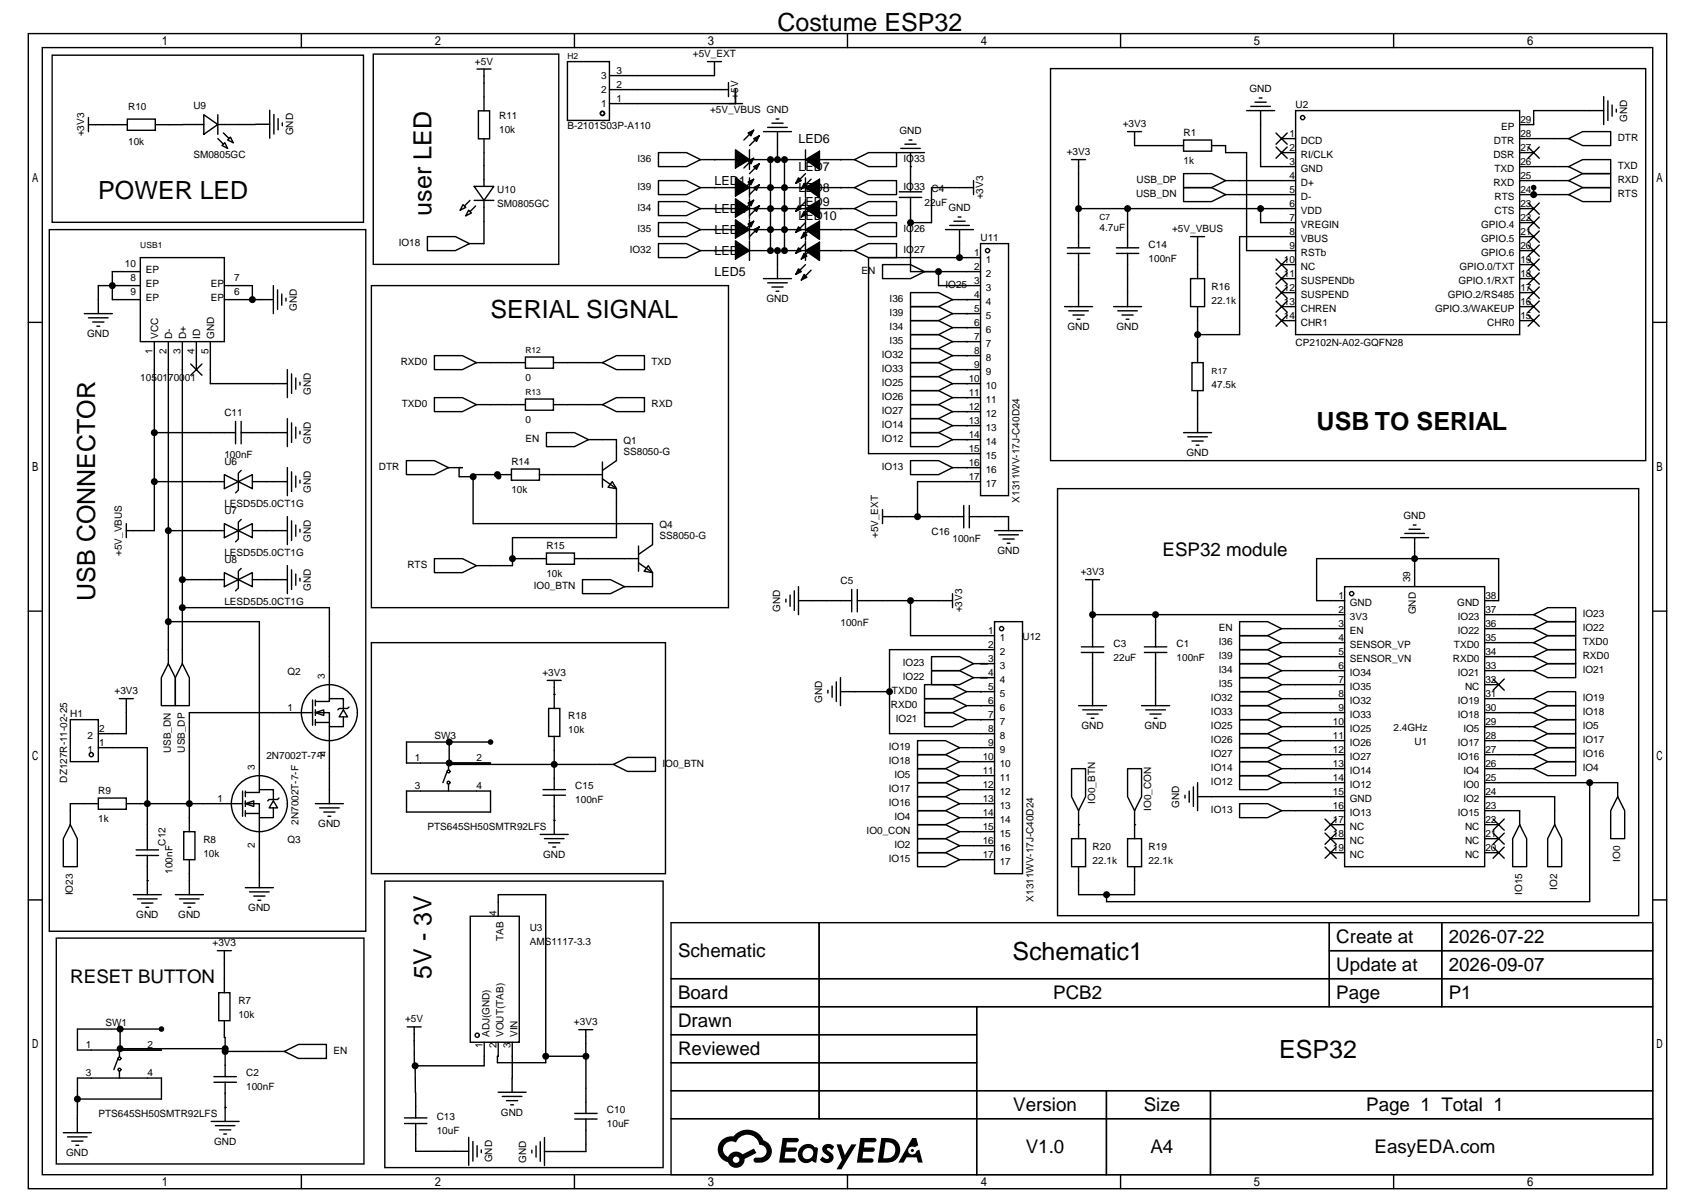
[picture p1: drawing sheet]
<svg xmlns="http://www.w3.org/2000/svg" width="297mm" height="210mm" viewBox="0 0 297 210" stroke-linecap="round" stroke-linejoin="round" font-family="sans-serif">
<g fill="none" stroke="#000" stroke-width=".25">
<path d="M5 5.9h287.2v202.5h-287.2zM7.4 8.3h282.4v197.7h-282.4zM9.1 9.7h54.6v29.3h-54.6zM47.3 19.3v4.9M52.8 5.9v2.4M65.4 9.5h32.6v36.9h-32.6zM83.6 12.1h2.5M83.9 19.4h1.9v4.9h-1.9zM84.9 12.1v7.3M99.5 10.8h7.4v10.3h-7.4zM100.7 5.9v2.4M106.9 18.2h23.3"/>
<path d="M106.9 15.7h20.8M124 10.8h2.5M125.3 10.8v2.5h-18.4M127.7 14.5v2.4M128.9 15.7v2.5M148.6 5.9v2.4M184.2 12h104.3v68.8h-104.3zM196.5 5.9v2.4M218.6 19.4h4.9M219.3 18.7h3.4M220 17.9h2M220.8 17.2h.5"/>
<path d="M221 19.4v9.8h6.2M227.2 19.4h39.2v39.3h-39.2zM244.3 5.9v2.4M281.2 19.4h-12.3v2.5h-2.5M281.2 16.9v5M281.9 17.7v3.4M282.6 18.4v2M283.4 19.2v.4M15.5 21.9h6.8M15.5 20.6v2.5M22.3 20.9h4.9v1.9h-4.9zM27.2 21.9h4.8"/>
<path d="M32 21.8h3.7M35.7 20.1l2.5 1.7-2.5 1.8zM38.2 24.3l1 1M38.2 21.8h6.6M38.2 20.1v3.5M38.9 25.5l.5-.5 .5 1zM39.2 23.3l1 1M39.9 24.5l.5-.5 .5 1zM44.8 21.8h2.5M48 20.1v3.4M48.8 20.8v2M49.5 21.5v.5"/>
<path d="M81.2 35.9l.5 .5-1 .5zM82.2 36.9l.4 .4-.9 .5zM82.4 35.1l-1 1M83.1 32.7h3.5l-1.7 2.4zM83.1 35.1h3.5M83.4 36.1l-1 1M84.9 35.1v7.6h-2.6M84.9 24.3v8.4M115.4 26.8h5l2.4 1.2-2.4 1.2h-5zM115.4 31.7h5l2.4 1.2-2.4 1.2h-5zM115.4 35.4h5l2.4 1.2-2.4 1.2h-5zM115.4 39h5l2.4 1.3-2.4 1.2h-5z"/>
<path d="M122.8 36.6h6.1M122.8 32.9h6.1M122.8 28h6.1M125.3 28h.1M125.3 32.9h.1M125.3 36.6h.1M131.4 36.6h9.8M131.4 32.9h9.8M131.4 28h9.8M131.4 26.3v3.4M131.4 31.2v3.4M131.4 34.9v3.4"/>
<path d="M131.4 38.5v3.5M131.4 23.6l-1 1M131.4 28.5l-1 1M131.4 32.2l-1 .9M131.4 35.8l-1 1M131.4 39.5l-1 1M132.4 24.6l-1 .9M132.4 29.5l-1 .9M132.4 33.1l-1 1M132.4 36.8l-1 1M133.9 23.1h4.9M134.6 22.3h3.4"/>
<path d="M135.1 28v15.9M135.3 21.6h2M136.1 20.9h.5M136.3 23.1v4.9M137.5 28v15.9M141.2 26.3v3.4M141.2 31.2v3.4M141.2 34.9v3.4M141.2 38.5v3.5M141.2 30.4l-1 1M141.2 35.4l-1 .9M141.2 39l-1 1"/>
<path d="M142.2 31.4l-1 1M142.2 36.3l-1 1M143.7 36.6h6.1M143.7 32.9h6.1M143.7 28h6.1M147.4 36.6h.1M147.4 32.9h.1M147.4 28h.1M149.8 36.6l2.5-1.2h4.9v2.4h-4.9zM149.8 32.9l2.5-1.2h4.9v2.4h-4.9zM149.8 28l2.5-1.2h4.9v2.4h-4.9zM157.2 26.8h4.9"/>
<path d="M157.7 33.6h3.9M157.7 34.6h3.9M157.9 26h3.5M158.7 25.3h1.9M159.4 24.6h.5M159.6 29.2h.1M159.6 34.6v13h12.3M159.6 26.8v6.8M166.5 39.5h3.5M167.2 38.8h2M168 38.1h.5M170.7 32.9h-7.4v6.1h-3.7"/>
<path d="M170.7 31.7v2.4M187.9 28h2.4M189.1 36.6h38.1M189.1 28v15.5M197.7 36.6v6.9M197.7 23.1h2.4M198.9 23.1v2.4h8.6M207.5 24.6h4.9v1.9h-4.9zM207.5 30.4h4.9l2.5 1.3-2.5 1.2h-4.9zM207.5 32.9h4.9l2.5 1.2-2.5 1.3h-4.9zM212.4 25.5h2.5v1.3h3.7v17.1h8.6M214.9 31.7h12.3"/>
<path d="M214.9 34.1h12.3M221 36.6v2.4h6.2M223.7 23.3l2 2M223.7 25.8l2 1.9M224.7 24.3h2.5M224.7 26.8h2.5M225.7 23.3l-2 2M225.7 25.8l-2 1.9M266.4 24.3h8.6M266.4 26.8h2.5M266.4 29.2h8.6M266.4 31.7h8.6"/>
<path d="M266.4 34.1h8.6M266.4 36.6h2.5M266.4 39h2.5M267.9 38.1l2 1.9M267.9 35.6l2 2M267.9 25.8l2 1.9M268.9 32.9v1.2M269.9 38.1l-2 1.9M269.9 35.6l-2 2M269.9 25.8l-2 1.9M275 24.3l2.5-1.2h4.9v2.4h-4.9zM275 29.2l2.5-1.2h4.9v2.4h-4.9z"/>
<path d="M275 31.7l2.5-1.3h4.9v2.5h-4.9zM275 34.1l2.5-1.2h4.9v2.5h-4.9zM5 56.5h2.4M8.6 40.3h55.5v123h-55.5zM14.8 55h4.9M15.5 55.7h3.5M16.3 56.5h1.9M17 57.2h.5M24.6 45.2h14.7v14.7h-14.7zM24.6 47.6h-4.9v4.9h4.9M24.6 50.1h-7.4v4.9M27.1 59.9v33.2h-5"/>
<path d="M29.5 59.9v56.5M32 59.9v56.5M34.4 59.9v4.9M36.9 59.9v7.4h13.5M39.3 52.5h8.6M39.3 50.1h4.9v2.4M47.9 50.1v4.9M48.7 50.8v3.5M49.4 51.6v1.9M50.1 52.3v.5M65.1 50.1h62.6v56.5h-62.6zM74.9 41.5h4.9l2.5 1.2-2.5 1.2h-4.9z"/>
<path d="M115.4 42.7h5l2.4 1.2-2.4 1.3h-5zM122.8 43.9h6.1M122.8 40.3h6.1M125.3 40.3h.1M125.3 43.9h.1M131.4 43.9h9.8M131.4 40.3h9.8M131.4 42.2v3.5M132.4 40.5l-1 1M133.9 48.9h4.9M134.6 49.6h3.4M135.3 50.3h2"/>
<path d="M136.1 51.1h.5M136.3 43.9v5M141.2 42.2v3.5M141.2 42.7l-1 1M141.2 46.4l-1 1M142.2 40l-1 1M142.2 43.7l-1 1M142.2 47.4l-1 1M143.7 43.9h6.1M143.7 40.3h6.1M147.4 43.9h.1M147.4 40.3h.1"/>
<path d="M149.8 43.9l2.5-1.2h4.9v2.5h-4.9zM149.8 40.3l2.5-1.3h4.9v2.5h-4.9zM154.7 46.4h4.9l2.5 1.2-2.5 1.3h-4.9zM159.6 51.3h4.9l2.5 1.2-2.5 1.3h-4.9zM159.6 53.8h4.9l2.5 1.2-2.5 1.2h-4.9zM159.6 56.2h4.9l2.5 1.3-2.5 1.2h-4.9zM159.6 58.7h4.9l2.5 1.2-2.5 1.2h-4.9zM164.5 47.6v2.5h7.4M165.8 40.3h4.9M167 52.5h4.9M167 55h4.9M167 59.9h4.9"/>
<path d="M167 57.5h4.9M168.2 40.3v4.9M169.5 57.5h.1M169.5 59.9h.1M169.5 52.5h.1M169.5 55h.1M171.9 42.7h4.9v44.2h-4.9zM171.9 45.2h-19.6v34.3h19.6M186.6 53.8h5M187.1 44.4h4M187.1 43.5h4M187.4 54.5h3.4"/>
<path d="M188.1 55.2h2M188.9 56h.4M189.1 44.4v9.4M195.2 53.8h4.9M195.7 44.4h4M195.7 43.5h4M196 54.5h3.4M196.7 55.2h2M197.4 56h.5M197.7 44.4v9.4M208.7 48.9h2.5v4.9h-2.5zM208.7 41.5h2.5"/>
<path d="M210 41.5v7.4M210 53.8v9.8M223.7 45.4l2 2M223.7 47.9l2 1.9M223.7 50.3l2 2M223.7 52.8l2 2M223.7 55.2l2 2M224.7 46.4h2.5M224.7 48.9h2.5M224.7 51.3h2.5M224.7 53.8h2.5M224.7 56.2h2.5"/>
<path d="M225.7 45.4l-2 2M225.7 47.9l-2 1.9M225.7 50.3l-2 2M225.7 52.8l-2 2M225.7 55.2l-2 2M227.2 41.5h-9.9v17.2h-7.3M266.4 41.5h2.5M266.4 43.9h2.5M266.4 46.4h2.5M266.4 48.9h2.5M266.4 51.3h2.5M266.4 53.8h2.5"/>
<path d="M266.4 56.2h2.5M267.9 55.2l2 2M267.9 52.8l2 2M267.9 50.3l2 2M267.9 47.9l2 1.9M267.9 45.4l2 2M267.9 43l2 1.9M267.9 40.5l2 2M269.9 55.2l-2 2M269.9 52.8l-2 2M269.9 50.3l-2 2M269.9 47.9l-2 1.9"/>
<path d="M269.9 45.4l-2 2M269.9 43l-2 1.9M269.9 40.5l-2 2M289.8 56.5h2.4M27.1 75.9h14.2M33.4 63.8l2 2M35.4 63.8l-2 2M41.3 73.9v3.9M42.3 75.9h8.1M42.3 73.9v3.9M50.4 64.8v4.9M50.4 73.4v4.9"/>
<path d="M51.1 65.6v3.4M51.1 74.1v3.5M51.9 66.3v2M51.9 74.9v1.9M52.6 67v.5M52.6 75.6v.5M76.2 62.4h4.9l2.4 1.2-2.4 1.2h-4.9zM76.2 69.7h4.9l2.4 1.3-2.4 1.2h-4.9zM83.5 63.6h8.6M83.5 71h8.6M92.1 62.6h4.9v2h-4.9zM92.1 70h4.9v1.9h-4.9z"/>
<path d="M95.8 75.9h4.9l2.5 1.2-2.5 1.2h-4.9zM97 63.6h8.6M97 71h8.6M103.2 77.1h4.9v3.7l-2.5 1.7M105.6 63.6l2.5-1.2h4.9v2.4h-4.9zM105.6 71l2.5-1.3h4.9v2.5h-4.9zM159.6 61.1h4.9l2.5 1.3-2.5 1.2h-4.9zM159.6 63.6h4.9l2.5 1.2-2.5 1.2h-4.9zM159.6 66h4.9l2.5 1.3-2.5 1.2h-4.9zM159.6 68.5h4.9l2.5 1.2-2.5 1.3h-4.9zM159.6 71h4.9l2.5 1.2-2.5 1.2h-4.9zM159.6 73.4h4.9l2.5 1.2-2.5 1.3h-4.9z"/>
<path d="M159.6 75.9h4.9l2.5 1.2-2.5 1.2h-4.9zM167 67.3h4.9M167 77.1h4.9M167 74.6h4.9M167 72.2h4.9M167 69.7h4.9M167 64.8h4.9M167 62.4h4.9M169.5 62.4h.1M169.5 64.8h.1M169.5 67.3h.1M169.5 69.7h.1"/>
<path d="M169.5 72.2h.1M169.5 74.6h.1M169.5 77.1h.1M207.5 75.9h4.9M208.3 76.6h3.4M209 63.6h2v4.9h-2zM209 77.3h2M209.7 78.1h.5M210 68.5v7.4M22.1 91.8v2.5M27.1 84.5h12.2M29.5 93.1h9.8"/>
<path d="M39.3 83.2l2.5 1.3-2.5 1.2zM39.3 91.8l2.5 1.3-2.5 1.2zM41.8 84.5l2.4-1.3v2.5zM41.8 93.1l2.4-1.3v2.5zM42.3 82.5l-.5 .5v2.9l-.5 .5M42.3 91.1l-.5 .5v2.9l-.5 .5M42.3 99.7l-.5 .5v2.9l-.5 .5M44.2 84.5h6.2M44.2 93.1h6.2M50.4 82v4.9M50.4 90.6v4.9M50.4 99.2v4.9"/>
<path d="M51.1 82.7v3.5M51.1 91.3v3.5M51.1 99.9v3.5M51.9 83.5v1.9M51.9 92.1v1.9M52.6 84.2v.5M52.6 92.8v.5M71.3 80.8h4.9l2.4 1.2-2.4 1.2h-4.9zM76.2 98h4.9l2.4 1.2-2.4 1.2h-4.9zM78.6 82h2.5M80.5 82v1.6h2.5M87.2 83.2h.2v.4"/>
<path d="M89.7 82.2h4.9v2h-4.9zM89.7 83.2h-6.7v8.6h31.4v3.7l-2.5 1.7M89.9 98h5.9M94.6 83.2h11M95.8 97h4.9v1.9h-4.9zM100.7 98h11.2M105.6 81v4.4M105.6 84l2.5 1.7M107.3 84.5l.8 1.2-1.5-.3zM108.1 85.7v8.6h-18.2v4.9h-6.4M111.9 95.8v4.4M111.9 98.7l2.5 1.7"/>
<path d="M113.7 99.2l.7 1.2-1.5-.2zM154.7 90.6h14.3M154.7 89.4v2.4M159.6 80.8h4.9l2.5 1.2-2.5 1.2h-4.9zM167 82h4.9M169 88.6v4M169.5 82h.1M170 90.6h6.8v2.5M170 88.6v4M171.9 84.5h-11v6.1M174.4 93.1h4.9M175.1 93.8h3.4"/>
<path d="M175.8 94.5h2M176.6 95.3h.5M185.4 85.7h101.9v74.9h-101.9zM245.6 94.3h4.9M246.3 93.5h3.4M247 92.8h2M247.8 92.1h.5M248 94.3v8.6M5 107.2h2.4M29.5 116.4l1.2 2.4v4.9h-2.4v-4.9zM29.5 109h16v29.5M32 116.4l1.2 2.4v4.9h-2.5v-4.9z"/>
<path d="M32 101.6h7.3M32 106.6h25.7v15.9M39.3 100.4l2.5 1.2-2.5 1.3zM41.8 101.6l2.4-1.2v2.5zM44.2 101.6h6.2M51.9 100.7v1.9M52.6 101.4v.5M65.1 112.7h51.6v40.5h-51.6zM95.9 119.3h2.5M97.2 119.3v4.9M102.1 101.6h4.9l2.5 1.3-2.5 1.2h-4.9zM114.4 100.4v2.5h-4.9"/>
<path d="M137.8 105.1v.5M138.5 104.3v2M139.3 103.6v3.4M140 105.3h9.3M140 102.9v4.9M146.6 119.6v3.4M147.4 118.8v4.9M149.3 103.4v3.9M150.3 105.3h16.7M150.3 103.4v3.9M159.6 105.3v6.2h14.8M163.3 115.1h4.9l2.5 1.3-2.5 1.2h-4.9z"/>
<path d="M163.3 117.6h4.9l2.5 1.2-2.5 1.3h-4.9zM167 104.1v2.5M170.7 118.8h3.7M170.7 116.4h3.7M174.4 109h4.9v44.2h-4.9zM174.4 113.9h-18.4v14.8h18.4M189.6 113.4h3.9M189.6 114.4h3.9M190.3 101.6h2.5M191.6 107.8h44.1M191.6 101.6v11.8M191.6 114.4v9.3"/>
<path d="M200.6 113.4h4M200.6 114.4h4M202.6 107.8v5.6M202.6 114.4v9.3M217.3 109h4.9l2.5 1.2-2.5 1.3h-4.9zM217.3 111.5h4.9l2.5 1.2-2.5 1.2h-4.9zM217.3 113.9h4.9l2.5 1.2-2.5 1.3h-4.9zM217.3 116.4h4.9l2.5 1.2-2.5 1.2h-4.9zM217.3 118.8h4.9l2.5 1.3-2.5 1.2h-4.9zM224.7 110.2h11M224.7 112.7h11M224.7 115.1h11"/>
<path d="M224.7 117.6h11M235.7 102.9h24.6v49.1h-24.6zM235.7 105.3h-4.9v-7.3h32v7.3h-2.5M260.3 107.8h8.6M260.3 110.2h8.6M260.3 112.7h8.6M260.3 115.1h8.6M260.3 117.6h8.6M261.8 119.1l1.9 1.9M263.7 119.1l-1.9 1.9M268.9 107.8l2.4-1.2h5v2.4h-5zM268.9 110.2l2.4-1.2h5v2.5h-5z"/>
<path d="M268.9 112.7l2.4-1.2h5v2.4h-5zM268.9 115.1l2.4-1.2h5v2.5h-5zM268.9 117.6l2.4-1.2h5v2.4h-5zM289.8 107.2h2.4M12.3 126.2h4.9v7.4h-4.9zM17.2 139.9h4.9v2h-4.9zM17.2 131.1h8.6v17.9M20.9 122.5h2.5M22.1 122.5v6.2h-4.9M42.5 138.7v4.4M43 139h2.5v-.5h2.4v1.7M43 138.7v1"/>
<path d="M48.9 139.9l-.2 .3h-1.5l-.3 .2M54.8 125h-21.6v20.8M54.8 122.8v4.4M55.3 123h2.4v-.5h2.5v1.7M55.3 125h2.4v2.4h2.5v-1.7M55.3 125l1.5-.5v1zM55.3 126.7h2.4M55.3 122.8v.9M55.3 124.5v1M55.3 126.2v1M57.7 127.4v13.5M60.2 124.5l.7 1.2h-1.4z"/>
<path d="M61.2 124l-.3 .2h-1.4l-.3 .3M71.3 138.7h14.7v3.7h-14.7zM78.4 135.3l-.7 1.9M78.6 133.8v1.2M78.6 137.5v1.2M78.8 130.1v3.9h28.8M86 130.1h-14.7v3.7h14.7M95.2 138.5h3.9M95.2 139.4h3.9M96.2 124.2h2v4.9h-2zM97.2 121.8h.1M97.2 129.1v9.4"/>
<path d="M97.2 139.4v6.9M107.6 134l2.4-1.2h4.9v2.5h-4.9zM145.2 121v.5M145.9 120.3v2M147.4 121.3h8.6M160.9 137.2h4.9l2.4 1.3-2.4 1.2h-4.9zM160.9 134.8h4.9l2.4 1.2-2.4 1.2h-4.9zM160.9 139.7h4.9l2.4 1.2-2.4 1.3h-4.9zM160.9 132.3h4.9l2.4 1.3-2.4 1.2h-4.9zM160.9 129.9h4.9l2.4 1.2-2.4 1.2h-4.9zM162.1 120.1h4.9l2.5 1.2-2.5 1.2h-4.9zM162.1 125h4.9l2.5 1.2-2.5 1.2h-4.9z"/>
<path d="M162.1 122.5h4.9l2.5 1.2-2.5 1.3h-4.9zM168.2 138.5h6.2M168.2 131.1h6.2M168.2 136h6.2M168.2 133.6h6.2M169.5 123.7h4.9M169.5 126.2h4.9M169.5 121.3h4.9M171.9 121.3h.1M171.9 123.7h.1M171.9 126.2h.1M187.9 134.8h2.4v4.9l-1.2 2.5-1.2-2.5z"/>
<path d="M189.1 123.7h4.9M189.8 124.5h3.5M190.6 125.2h1.9M191.3 126h.5M197.7 134.8h2.4v4.9l-1.2 2.5-1.2-2.5zM200.1 123.7h5M200.9 124.5h3.4M201.6 125.2h2M202.4 126h.4M207.8 139.5v.4M208.5 138.7v2M209.2 138v3.4"/>
<path d="M210 139.7h25.7M210 137.2v5M217.3 121.3h4.9l2.5 1.2-2.5 1.2h-4.9zM217.3 123.7h4.9l2.5 1.3-2.5 1.2h-4.9zM217.3 126.2h4.9l2.5 1.2-2.5 1.3h-4.9zM217.3 128.7h4.9l2.5 1.2-2.5 1.2h-4.9zM217.3 131.1h4.9l2.5 1.2-2.5 1.3h-4.9zM217.3 133.6h4.9l2.5 1.2-2.5 1.2h-4.9zM217.3 136h4.9l2.5 1.2-2.5 1.3h-4.9zM224.7 120.1h11M224.7 122.5h11M224.7 125h11"/>
<path d="M224.7 127.4h11M224.7 129.9h11M224.7 132.3h11M224.7 134.8h11M224.7 137.2h11M260.3 120.1h2.5M260.3 122.5h8.6M260.3 125h8.6M260.3 127.4h8.6M260.3 129.9h8.6M260.3 132.3h8.6M260.3 134.8h8.6"/>
<path d="M260.3 137.2h23.3v2.5M260.3 139.7h12.3v4.9M268.9 122.5l2.4-1.2h5v2.4h-5zM268.9 125l2.4-1.3h5v2.5h-5zM268.9 127.4l2.4-1.2h5v2.5h-5zM268.9 129.9l2.4-1.2h5v2.4h-5zM268.9 132.3l2.4-1.2h5v2.5h-5zM268.9 134.8l2.4-1.2h5v2.4h-5zM278.7 137.2v20.9h-84.7v-1.2M283.6 139.7l1.3 2.5v4.9h-2.5v-4.9zM5 157.8h2.4M12.3 144.6l1.3 2.5v4.9h-2.5v-4.9z"/>
<path d="M17.2 140.9h-4.9v3.7M22.1 140.9h20.4M23.4 156.9h4.9M23.9 149h3.9M23.9 150h3.9M24.1 157.6h3.4M24.8 158.4h2M25.6 159.1h.5M25.8 154.4h.1M25.8 150v6.9M30.7 156.9h5M31.5 157.6h3.4"/>
<path d="M32.2 145.8h2v4.9h-2zM32.2 158.4h2M33 159.1h.4M33.2 150.7v6.2M43 140.9h2.5v2.5h2.4v-1.7M43 140.9l1.5-.5v1zM43 155.7h4.9M43 142.6h2.5M43 140.4v1M43 142.2v.9M43.8 156.4h3.4M44.5 157.1h2"/>
<path d="M45.2 157.9h.5M45.5 143.4v12.3M47.9 140.4l.8 1.3h-1.5zM55.3 140.9h4.9M56 141.7h3.5M56.8 142.4h1.9M57.5 143.1h.5M67.5 154.5h48.8v50.2h-48.8zM94.7 146.3h4.9M95.5 147.1h3.4M96.2 147.8h2M96.9 148.5h.5"/>
<path d="M97.2 143.9h.1M160.9 149.5h4.9l2.4 1.2-2.4 1.3h-4.9zM160.9 147.1h4.9l2.4 1.2-2.4 1.2h-4.9zM160.9 144.6h4.9l2.4 1.2-2.4 1.3h-4.9zM160.9 142.2h4.9l2.4 1.2-2.4 1.2h-4.9zM168.2 140.9h6.2M168.2 150.7h6.2M168.2 148.3h6.2M168.2 145.8h6.2M168.2 143.4h6.2M187.9 147.1h2.4v4.9h-2.4zM189.1 144.6h.1"/>
<path d="M189.1 142.2v4.9M189.1 152v4.9h9.8v-4.9M197.7 147.1h2.4v4.9h-2.4zM198.9 144.6h.1M198.9 142.2v4.9M217.3 140.9h4.9l2.5 1.3-2.5 1.2h-4.9zM224.7 142.2h11M232.3 143.6l2 2M232.3 146.1l2 1.9M232.3 148.5l2 2M233.3 144.6h2.4M233.3 147.1h2.4"/>
<path d="M233.3 149.5h2.4M234.3 143.6l-2 2M234.3 146.1l-2 1.9M234.3 148.5l-2 2M260.3 142.2h6.1v2.4M260.3 144.6h2.5M260.3 147.1h2.5M260.3 149.5h2.5M261.8 148.5l1.9 2M261.8 146.1l1.9 1.9M261.8 143.6l1.9 2M263.7 148.5l-1.9 2"/>
<path d="M263.7 146.1l-1.9 1.9M263.7 143.6l-1.9 2M266.4 144.6l1.3 2.5v4.9h-2.5v-4.9zM272.6 144.6l1.2 2.5v4.9h-2.5v-4.9zM289.8 157.8h2.4M9.9 164.5h53.9v39.6h-53.9zM38.1 166.7h2.5M38.4 174.1h1.9v4.9h-1.9zM39.3 179v2.9h.2v6.9M39.3 166.7v7.4M82.4 160.7h8.6v22.1h-8.6zM87.4 160.7v-3.8h8.3v29.4h-8.5v-1.1h.2v-2.4"/>
<path d="M117.7 161.8h172.1v44.2h-172.1zM117.7 171.6h172.1M117.7 176.5h172.1M143.6 161.8v34.4M171.2 176.5v29.5M233.1 161.8v14.7M233.1 166.7h56.7M252.8 161.8v14.7M11.1 198.6h4.9M11.8 199.4h3.5M13.6 189h14.7v3.7h-14.7zM13.6 192.7v5.9"/>
<path d="M20.7 185.6l-.7 2M20.9 184.1v1.3M20.9 187.8v1.2M21.1 180.5v3.6M21.1 183.9h18.4M28.3 180.5h-14.7v3.6h14.7M37 196.7h4.9M37.5 188.8h3.9M37.5 189.8h3.9M37.8 197.4h3.4M38.5 198.1h2M39.2 198.9h.5"/>
<path d="M39.5 194.2h.1M39.5 189.8v6.9M39.5 184.4h10.4M49.9 184.4l2.4-1.3h4.9v2.5h-4.9zM70.9 197h3.9M70.9 196h3.9M71.4 180.1h2.4M72.6 180.1v6.8h.2M72.8 186.9v4.7M72.9 191.6v4.4M72.9 197v4.9h9.3M82.2 199.4v4.9"/>
<path d="M84.9 182.8v4.1h-12.1M87.3 191.5h4.9M88.1 192.3h3.4M88.8 193h2M89.5 193.7h.5M89.8 189.1v2.4M89.8 182.8v6.3M95.5 199.5v4.9M95.7 185.2h7M100.8 196.2h3.9M100.8 195.2h3.9M101.5 180.6h2.4"/>
<path d="M102.7 180.6v4.6M102.7 185.2v10M102.7 196.2v5.7h-7.2M117.7 181.4h53.5M117.7 191.3h172.1M117.7 186.3h53.5M117.7 196.2h172.1M194 191.3v14.7M212.2 191.3v14.7M12.6 200.1h1.9M13.3 200.8h.5M52.8 206v2.4"/>
<path d="M82.9 200.2v3.4M83.6 200.9v2M84.4 201.6v.5M93.2 201.7v.5M94 200.9v2M94.7 200.2v3.4M100.7 206v2.4M148.6 206v2.4M196.5 206v2.4M244.3 206v2.4"/>
<circle cx="105.6" cy="19.9" r=".37"/>
<circle cx="228.4" cy="20.6" r=".37"/>
<circle cx="173.1" cy="43.9" r=".37"/>
<circle cx="175.6" cy="110.2" r=".37"/>
<circle cx="237" cy="104.1" r=".37"/>
<circle cx="16" cy="132.3" r=".37"/>
<circle cx="57.7" cy="125" r="4.9"/>
<circle cx="78.6" cy="137.2" r=".25"/>
<circle cx="78.6" cy="135.3" r=".25"/>
<circle cx="45.5" cy="140.9" r="4.9"/>
<circle cx="20.9" cy="187.6" r=".25"/>
<circle cx="20.9" cy="185.6" r=".25"/>
<circle cx="83.7" cy="181.5" r=".37"/>
</g>
<g fill="#000">
<path d="M150.9 199.5h1.5a1.27 1.27 0 0 1 1.2 .2 .38 .38 0 0 1-.3 .6h-1.7l-.1 .9h1.6a.38 .38 0 0 1 .3 .4 .38 .38 0 0 1-.4 .4h-1.6l-.2 1.1h.8a1.19 1.19 0 0 1 1.1 .2 .38 .38 0 0 1-.3 .6h-2.6zM137.2 199.5h1.6a1.26 1.26 0 0 1 1.2 .2 .38 .38 0 0 1-.3 .6h-1.7l-.2 .9h1.6a.38 .38 0 0 1 .3 .4 .38 .38 0 0 1-.4 .4h-1.6l-.1 1.1h.7a1.19 1.19 0 0 1 1.2 .2 .38 .38 0 0 1-.4 .6h-2.5zM144.5 200.8a1.26 1.26 0 0 1 1.7 .3l-.3 .6a.52 .52 0 0 0-.9-.2l.1 .2a1.52 1.52 0 0 1 1 1.5 1.38 1.38 0 0 1-2.4 .2l.5-.6a.62 .62 0 0 0 .5 .4 .62 .62 0 0 0 .7-.2l-.2-.3a1.54 1.54 0 0 1-1-1.5zM146.7 200.7h.8l.6 1.9 1.2-1.9h.8l-2.6 4.3h-.8l.9-1.6zM159.9 199.6h.7l.4 1.3-.6 .3a.73 .73 0 0 0-1.1 .3 .73 .73 0 0 0 .5 1 .73 .73 0 0 0 .9-.7l.5-.2 .6 2.3h-.8l-.3-1h-1.8l-.5 1h-.9z"/>
<path d="M126.5 199.9a2.29 2.29 0 0 0 1.1 3.9 1.49 1.49 0 0 0 1.8 1 1.49 1.49 0 0 0 1.1-1.6l2.1-1-.4-.8-2 1a1.52 1.52 0 0 0-2.5 .5 1.45 1.45 0 0 1-.7-2 1.45 1.45 0 0 1 2-.5 2.16 2.16 0 0 1 2.3-1.4 2.16 2.16 0 0 1 1.9 1.8 1.12 1.12 0 0 1 1.2 1 1.12 1.12 0 0 1-1.1 1.2h-.6a.45 .45 0 0 0-.6 .4 .45 .45 0 0 0 .4 .5 2.14 2.14 0 0 0 2.3-.7 2.14 2.14 0 0 0 .3-2.3l-.8-.7-.4-.2a3.1 3.1 0 0 0-5.3-.7l-1.1 .1zM128.5 203.4a.56 .56 0 0 1 1.1 0 .56 .56 0 0 1-1.1 0z"/>
<path d="M140.3 201.2a1.54 1.54 0 0 0-.2 2.1 1.54 1.54 0 0 0 2.1 .4l.2-.2 .3 .3 .4 .1 .3-2.4-.2-.3h-.4a1.54 1.54 0 0 0-2.5 0zM141 201.6a.95 .95 0 0 1 1.6 .3 .95 .95 0 0 1-.9 1.3 .91 .91 0 0 1-1-.5 .91 .91 0 0 1 .3-1.1z"/>
<path d="M154.5 199.5l-.6 4.4h1.4a2.2 2.2 0 0 0 2.5-2.2 2.2 2.2 0 0 0-2.6-2.2zM155.3 200.3a1.45 1.45 0 0 1 1.7 1.5 1.45 1.45 0 0 1-1.9 1.3h-.2z"/>
<circle cx="135.1" cy="32.9" r=".61"/>
<circle cx="135.1" cy="36.6" r=".61"/>
<circle cx="135.1" cy="28" r=".61"/>
<circle cx="136.3" cy="28" r=".61"/>
<circle cx="137.5" cy="32.9" r=".61"/>
<circle cx="137.5" cy="36.6" r=".61"/>
<circle cx="137.5" cy="28" r=".61"/>
<circle cx="159.6" cy="39" r=".61"/>
<circle cx="189.1" cy="36.6" r=".61"/>
<circle cx="197.7" cy="36.6" r=".61"/>
<circle cx="221" cy="36.6" r=".61"/>
<circle cx="268.9" cy="32.9" r=".49"/>
<circle cx="268.9" cy="34.1" r=".61"/>
<circle cx="19.7" cy="50.1" r=".61"/>
<circle cx="44.2" cy="52.5" r=".61"/>
<circle cx="135.1" cy="40.3" r=".61"/>
<circle cx="135.1" cy="43.9" r=".61"/>
<circle cx="136.3" cy="43.9" r=".61"/>
<circle cx="137.5" cy="40.3" r=".61"/>
<circle cx="137.5" cy="43.9" r=".61"/>
<circle cx="164.5" cy="47.6" r=".61"/>
<circle cx="168.2" cy="45.2" r=".61"/>
<circle cx="210" cy="58.7" r=".61"/>
<circle cx="27.1" cy="75.9" r=".61"/>
<circle cx="27.1" cy="84.5" r=".61"/>
<circle cx="29.5" cy="93.1" r=".61"/>
<circle cx="83" cy="83.6" r=".61"/>
<circle cx="87.2" cy="83.2" r=".61"/>
<circle cx="87.4" cy="83.6" r=".49"/>
<circle cx="89.9" cy="98" r=".61"/>
<circle cx="160.9" cy="90.6" r=".61"/>
<circle cx="248" cy="98" r=".61"/>
<circle cx="29.5" cy="109" r=".61"/>
<circle cx="32" cy="106.6" r=".61"/>
<circle cx="32" cy="101.6" r=".61"/>
<circle cx="159.6" cy="105.3" r=".61"/>
<circle cx="191.6" cy="107.8" r=".61"/>
<circle cx="202.6" cy="107.8" r=".61"/>
<circle cx="78.8" cy="133.8" r=".61"/>
<circle cx="78.8" cy="130.1" r=".61"/>
<circle cx="86" cy="130.1" r=".49"/>
<circle cx="97.2" cy="134" r=".61"/>
<circle cx="156" cy="121.3" r=".61"/>
<circle cx="278.7" cy="137.2" r=".61"/>
<circle cx="25.8" cy="140.9" r=".61"/>
<circle cx="33.2" cy="140.9" r=".61"/>
<circle cx="194" cy="156.9" r=".61"/>
<circle cx="13.6" cy="192.7" r=".61"/>
<circle cx="21.1" cy="180.5" r=".61"/>
<circle cx="21.1" cy="183.9" r=".61"/>
<circle cx="28.3" cy="180.5" r=".49"/>
<circle cx="39.5" cy="184.4" r=".61"/>
<circle cx="39.5" cy="183.9" r=".61"/>
<circle cx="72.8" cy="186.9" r=".61"/>
<circle cx="95.7" cy="185.2" r=".61"/>
<circle cx="102.7" cy="185.2" r=".61"/>
<circle cx="160" cy="201.7" r=".28"/>
</g>
<g fill="#000" stroke="#000" stroke-width=".25">
<path d="M128.9 26.3l2.5 1.7-2.5 1.5zM128.9 31.2l2.5 1.7-2.5 1.5zM128.9 34.9l2.5 1.7-2.5 1.5zM131.2 23.3l.9-.5-.5 1zM131.2 28.2l.9-.5-.5 1zM131.2 31.9l.9-.5-.5 1zM131.2 35.6l.9-.5-.5 1zM131.2 39.3l.9-.5-.5 1zM132.1 24.3l1-.5-.5 1zM132.1 29.2l1-.5-.5 1zM132.1 32.9l1-.5-.5 1zM132.1 36.6l1-.5-.5 1z"/>
<path d="M132.1 40.3l1-.5-.5 1zM140 31.2l.5 .5-1 .5zM140 36.1l.5 .5-1 .5zM141 32.2l.5 .5-1 .4zM141 37.1l.5 .5-1 .5zM141.2 28l2.5-1.5v3.2zM141.2 32.9l2.5-1.5v3.2zM141.2 36.6l2.5-1.5v3.2zM141.2 40.3l2.5-1.5v3.2zM128.9 38.5l2.5 1.8-2.5 1.4zM128.9 42.2l2.5 1.7-2.5 1.5zM140 39.8l.5 .5-1 .5z"/>
<path d="M140 43.5l.5 .4-1 .5zM140 47.1l.5 .5-1 .5zM141 40.8l.5 .4-1 .5zM141 44.4l.5 .5-1 .5zM141 48.1l.5 .5-1 .5zM141.2 43.9l2.5-1.4v3.2z"/>
</g>
<g font-size="4.4">
<text x="136.3" y="5.4">Costume ESP32</text>
<text x="17.2" y="34.8">POWER LED</text>
<text x="75.6" y="37.8" transform="rotate(-90 75.6 37.8)">user LED</text>
<text x="86" y="55.7">SERIAL SIGNAL</text>
<text x="230.8" y="75.3">USB TO SERIAL</text>
<text x="16.7" y="105.3" transform="rotate(-90 16.7 105.3)">USB CONNECTOR</text>
<text x="75.6" y="171.6" transform="rotate(-90 75.6 171.6)">5V - 3V</text>
<text x="177.5" y="168.4">Schematic1</text>
<text x="224.3" y="185.6">ESP32</text>
</g>
<g font-size="3.3">
<text x="203.8" y="97.4">ESP32 module</text>
<text x="118.9" y="167.8">Schematic</text>
<text x="234.3" y="165.4">Create at</text>
<text x="254" y="165.4">2026-07-22</text>
<text x="12.3" y="172.3">RESET BUTTON</text>
<text x="234.3" y="170.3">Update at</text>
<text x="254" y="170.3">2026-09-07</text>
<text x="118.9" y="175.2">Board</text>
<text x="184.7" y="175.2">PCB2</text>
<text x="234.3" y="175.2">Page</text>
<text x="254" y="175.2">P1</text>
<text x="118.9" y="180.1">Drawn</text>
<text x="118.9" y="185">Reviewed</text>
<text x="177.7" y="194.8">Version</text>
<text x="200.5" y="194.8">Size</text>
<text x="239.5" y="194.8">Page 1 Total 1</text>
<text x="179.8" y="202.2">V1.0</text>
<text x="201.7" y="202.2">A4</text>
<text x="241" y="202.2">EasyEDA.com</text>
</g>
<g font-size="2.2">
<text x="140" y="25">LED6</text>
<text x="140" y="29.9">LED7</text>
<text x="125.3" y="32.4">LED1</text>
<text x="140" y="33.6">LED8</text>
<text x="125.3" y="37.3">LED2</text>
<text x="125.3" y="41">LED3</text>
<text x="140" y="36.1">LED9</text>
<text x="140" y="38.5">LED10</text>
<text x="125.3" y="44.7">LED4</text>
<text x="125.3" y="48.3">LED5</text>
</g>
<g font-size="1.8">
<text x="83.3" y="11.3">+5V</text>
<text x="121.5" y="10">+5V_EXT</text>
<text x="105.4" y="16.4">2</text>
<text x="105.4" y="13.9">3</text>
<text x="108.1" y="17.9">1</text>
<text x="108.1" y="15.4">2</text>
<text x="108.1" y="13">3</text>
<text x="129.4" y="17.3" transform="rotate(-90 129.4 17.3)">+5V</text>
<text x="219.1" y="16.2">GND</text>
<text x="14.7" y="23.9" transform="rotate(-90 14.7 23.9)">+3V3</text>
<text x="22.5" y="19.2">R10</text>
<text x="33.9" y="19.1">U9</text>
<text x="51.4" y="23.7" transform="rotate(-90 51.4 23.7)">GND</text>
<text x="87.5" y="20.9">R11</text>
<text x="87.5" y="23.4">10k</text>
<text x="99.5" y="22.6">B-2101S03P-A110</text>
<text x="105.4" y="18.9">1</text>
<text x="124.5" y="19.9">+5V_VBUS GND</text>
<text x="157.7" y="23.5">GND</text>
<text x="196.8" y="22.3">+3V3</text>
<text x="207.5" y="23.8">R1</text>
<text x="227.2" y="18.9">U2</text>
<text x="263.2" y="22.8">EP</text>
<text x="266.6" y="21.6">29</text>
<text x="285.3" y="21.3" transform="rotate(-90 285.3 21.3)">GND</text>
<text x="22.5" y="25.4">10k</text>
<text x="33.9" y="27.7">SM0805GC</text>
<text x="111.8" y="28.4">I36</text>
<text x="158.4" y="28.4">IO33</text>
<text x="187" y="27.2">+3V3</text>
<text x="207.5" y="28.7">1k</text>
<text x="226.1" y="24">1</text>
<text x="226.1" y="26.5">2</text>
<text x="226.1" y="28.9">3</text>
<text x="228.1" y="25.2">DCD</text>
<text x="228.1" y="27.7">RI/CLK</text>
<text x="261.8" y="27.7">DSR</text>
<text x="261.9" y="25.2">DTR</text>
<text x="266.6" y="28.9">26</text>
<text x="266.6" y="26.5">27</text>
<text x="266.6" y="24">28</text>
<text x="283.6" y="24.8">DTR</text>
<text x="283.6" y="29.7">TXD</text>
<text x="87.2" y="33.9">U10</text>
<text x="111.8" y="33.4">I39</text>
<text x="158.4" y="33.4">IO33 C4</text>
<text x="172.4" y="35" transform="rotate(-90 172.4 35)">+3V3</text>
<text x="199.2" y="34.6">USB_DN</text>
<text x="199.3" y="32.1">USB_DP</text>
<text x="226.1" y="31.4">4</text>
<text x="226.1" y="33.8">5</text>
<text x="228.1" y="30.1">GND</text>
<text x="228.1" y="32.6">D+</text>
<text x="228.1" y="35.1">D-</text>
<text x="261.8" y="32.6">RXD</text>
<text x="262" y="35.1">RTS</text>
<text x="262" y="30.1">TXD</text>
<text x="266.6" y="33.8">24</text>
<text x="266.6" y="31.4">25</text>
<text x="283.6" y="32.1">RXD</text>
<text x="283.6" y="34.6">RTS</text>
<text x="87.2" y="36.4">SM0805GC</text>
<text x="111.8" y="37">I34</text>
<text x="111.8" y="40.7">I35</text>
<text x="158.4" y="40.7">IO26</text>
<text x="162.1" y="36.1">22uF</text>
<text x="166.3" y="37">GND</text>
<text x="192.8" y="40.5">4.7uF</text>
<text x="205.5" y="40.7">+5V_VBUS</text>
<text x="226.1" y="36.3">6</text>
<text x="226.1" y="38.7">7</text>
<text x="226.1" y="41.2">8</text>
<text x="228.1" y="37.5">VDD</text>
<text x="228.1" y="40">VREGIN</text>
<text x="259.7" y="40">GPIO.4</text>
<text x="262" y="37.5">CTS</text>
<text x="266.6" y="41.2">21</text>
<text x="266.6" y="38.7">22</text>
<text x="266.6" y="36.3">23</text>
<text x="21.9" y="46.9">10</text>
<text x="25.6" y="47.8">EP</text>
<text x="69.9" y="43.2">IO18</text>
<text x="110.4" y="44.4">IO32</text>
<text x="158.4" y="44.4">IO27</text>
<text x="170.8" y="47.3">2</text>
<text x="170.8" y="44.9">1</text>
<text x="171.9" y="42.2">U11</text>
<text x="172.8" y="46.1">1</text>
<text x="201.4" y="43.4">C14</text>
<text x="201.4" y="45.9">100nF</text>
<text x="225.1" y="46.1">10</text>
<text x="226.1" y="43.6">9</text>
<text x="228.1" y="42.4">VBUS</text>
<text x="228.1" y="44.9">RSTb</text>
<text x="228.1" y="47.3">NC</text>
<text x="255.9" y="47.3">GPIO.0/TXT</text>
<text x="259.7" y="44.9">GPIO.6</text>
<text x="259.7" y="42.4">GPIO.5</text>
<text x="266.6" y="46.1">19</text>
<text x="266.6" y="43.6">20</text>
<text x="22.9" y="49.3">8</text>
<text x="22.9" y="51.8">9</text>
<text x="25.6" y="50.3">EP</text>
<text x="25.6" y="52.8">EP</text>
<text x="37" y="52.8">EP</text>
<text x="37" y="50.3">EP</text>
<text x="41" y="51.8">6</text>
<text x="41" y="49.3">7</text>
<text x="134.4" y="53">GND</text>
<text x="151.1" y="48.1">EN</text>
<text x="156" y="53">I36</text>
<text x="165.8" y="50.5">IO25</text>
<text x="170.8" y="52.2">4</text>
<text x="170.8" y="49.8">3</text>
<text x="172.8" y="53.5">4</text>
<text x="172.8" y="51">3</text>
<text x="172.8" y="48.6">2</text>
<text x="212.4" y="50.8">R16</text>
<text x="212.4" y="53.2">22.1k</text>
<text x="225.1" y="48.6">11</text>
<text x="225.1" y="51">12</text>
<text x="225.1" y="53.5">13</text>
<text x="228.1" y="49.8">SUSPENDb</text>
<text x="228.1" y="52.2">SUSPEND</text>
<text x="253.8" y="52.2">GPIO.2/RS485</text>
<text x="255.7" y="49.8">GPIO.1/RXT</text>
<text x="266.6" y="53.5">16</text>
<text x="266.6" y="51">17</text>
<text x="266.6" y="48.6">18</text>
<text x="15.3" y="59.1">GND</text>
<text x="27.7" y="59.4" transform="rotate(-90 27.7 59.4)">VCC</text>
<text x="30.2" y="59.4" transform="rotate(-90 30.2 59.4)">D-</text>
<text x="32.7" y="59.4" transform="rotate(-90 32.7 59.4)">D+</text>
<text x="35.1" y="59.4" transform="rotate(-90 35.1 59.4)">ID</text>
<text x="37.6" y="59.4" transform="rotate(-90 37.6 59.4)">GND</text>
<text x="52.1" y="54.5" transform="rotate(-90 52.1 54.5)">GND</text>
<text x="156" y="55.5">I39</text>
<text x="156" y="57.9">I34</text>
<text x="170.8" y="59.6">7</text>
<text x="170.8" y="57.2">6</text>
<text x="170.8" y="54.7">5</text>
<text x="172.8" y="58.4">6</text>
<text x="172.8" y="55.9">5</text>
<text x="187.2" y="57.9">GND</text>
<text x="195.7" y="57.9">GND</text>
<text x="225.1" y="55.9">14</text>
<text x="228.1" y="54.7">CHREN</text>
<text x="228.1" y="57.2">CHR1</text>
<text x="251.6" y="54.7">GPIO.3/WAKEUP</text>
<text x="260.8" y="57.2">CHR0</text>
<text x="266.6" y="55.9">15</text>
<text x="26.8" y="62.1" transform="rotate(-90 26.8 62.1)">1</text>
<text x="29.2" y="62.1" transform="rotate(-90 29.2 62.1)">2</text>
<text x="31.7" y="62.1" transform="rotate(-90 31.7 62.1)">3</text>
<text x="34.1" y="62.1" transform="rotate(-90 34.1 62.1)">4</text>
<text x="36.6" y="62.1" transform="rotate(-90 36.6 62.1)">5</text>
<text x="70.3" y="64">RXD0</text>
<text x="114.2" y="64">TXD</text>
<text x="154.6" y="62.8">IO32</text>
<text x="154.6" y="65.3">IO33</text>
<text x="156" y="60.4">I35</text>
<text x="170.8" y="64.5">9</text>
<text x="170.8" y="62.1">8</text>
<text x="172.8" y="65.7">9</text>
<text x="172.8" y="63.3">8</text>
<text x="172.8" y="60.8">7</text>
<text x="227.2" y="60.6">CP2102N-A02-GQFN28</text>
<text x="24.6" y="66.7">1050170001</text>
<text x="54.5" y="69.2" transform="rotate(-90 54.5 69.2)">GND</text>
<text x="70.5" y="71.4">TXD0</text>
<text x="92.1" y="66.7">0</text>
<text x="114.2" y="71.4">RXD</text>
<text x="154.6" y="67.7">IO25</text>
<text x="154.6" y="70.2">IO26</text>
<text x="169.8" y="71.9">12</text>
<text x="169.8" y="69.4">11</text>
<text x="169.8" y="67">10</text>
<text x="172.8" y="70.7">11</text>
<text x="172.8" y="68.2">10</text>
<text x="212.4" y="68">47.5k</text>
<text x="39.3" y="72.9">C11</text>
<text x="54.5" y="77.8" transform="rotate(-90 54.5 77.8)">GND</text>
<text x="92.1" y="74.1">0</text>
<text x="92.1" y="77.5">EN</text>
<text x="109.3" y="77.8">Q1</text>
<text x="154.6" y="72.6">IO27</text>
<text x="154.6" y="75.1">IO14</text>
<text x="154.6" y="77.5">IO12</text>
<text x="169.8" y="76.8">14</text>
<text x="169.8" y="74.3">13</text>
<text x="172.8" y="75.6">13</text>
<text x="172.8" y="73.1">12</text>
<text x="39.3" y="81.5">U6</text>
<text x="39.3" y="80.3">100nF</text>
<text x="66.4" y="82.5">DTR</text>
<text x="89.7" y="81.5">R14</text>
<text x="109.3" y="79.8">SS8050-G</text>
<text x="154.6" y="82.5">IO13</text>
<text x="169.8" y="81.7">16</text>
<text x="169.8" y="79.2">15</text>
<text x="172.8" y="82.9">16</text>
<text x="172.8" y="80.5">15</text>
<text x="172.8" y="78">14</text>
<text x="208" y="80">GND</text>
<text x="39.3" y="88.8">LESD5D5.0CT1G</text>
<text x="54.5" y="86.4" transform="rotate(-90 54.5 86.4)">GND</text>
<text x="89.7" y="86.4">10k</text>
<text x="169.8" y="84.2">17</text>
<text x="172.8" y="85.4">17</text>
<text x="178.8" y="88.1" transform="rotate(-90 178.8 88.1)">X1311WV-17J-C40D24</text>
<text x="39.3" y="90.1">U7</text>
<text x="54.5" y="95" transform="rotate(-90 54.5 95)">GND</text>
<text x="115.6" y="92.5">Q4</text>
<text x="115.6" y="94.5">SS8050-G</text>
<text x="154" y="94.4" transform="rotate(-90 154 94.4)">+5V_EXT</text>
<text x="163.3" y="93.8">C16</text>
<text x="167" y="95">100nF</text>
<text x="246.1" y="91.1">GND</text>
<text x="21.4" y="97.5" transform="rotate(-90 21.4 97.5)">+5V_VBUS</text>
<text x="39.3" y="97.4">LESD5D5.0CT1G</text>
<text x="39.3" y="98.7">U8</text>
<text x="71.4" y="99.6">RTS</text>
<text x="95.8" y="96.2">R15</text>
<text x="95.8" y="101.1">10k</text>
<text x="174.9" y="97.2">GND</text>
<text x="189.5" y="100.9">+3V3</text>
<text x="39.3" y="106">LESD5D5.0CT1G</text>
<text x="54.5" y="103.6" transform="rotate(-90 54.5 103.6)">GND</text>
<text x="93.6" y="103.3">IO0_BTN</text>
<text x="136.8" y="107.3" transform="rotate(-90 136.8 107.3)">GND</text>
<text x="147.4" y="102.3">C5</text>
<text x="168.7" y="107.4" transform="rotate(-90 168.7 107.4)">+3V3</text>
<text x="234.7" y="105">1</text>
<text x="234.7" y="107.5">2</text>
<text x="236.7" y="106.3">GND</text>
<text x="247.3" y="102.1" transform="rotate(-90 247.3 102.1)">39</text>
<text x="248.2" y="107.7" transform="rotate(-90 248.2 107.7)">GND</text>
<text x="255.5" y="106.3">GND</text>
<text x="260.4" y="107.5">37</text>
<text x="260.4" y="105">38</text>
<text x="147.4" y="109.7">100nF</text>
<text x="173.3" y="113.6">2</text>
<text x="173.3" y="111.2">1</text>
<text x="175.3" y="112.4">1</text>
<text x="179.3" y="112.2">U12</text>
<text x="195.2" y="113.4">C3</text>
<text x="206.3" y="113.4">C1</text>
<text x="213.7" y="113.1">I36</text>
<text x="213.7" y="110.7">EN</text>
<text x="234.7" y="109.9">3</text>
<text x="234.7" y="112.4">4</text>
<text x="236.7" y="108.7">3V3</text>
<text x="236.7" y="111.2">EN</text>
<text x="236.7" y="113.6">SENSOR_VP</text>
<text x="254.9" y="113.6">TXD0</text>
<text x="255.6" y="111.2">IO22</text>
<text x="255.6" y="108.7">IO23</text>
<text x="260.4" y="112.4">35</text>
<text x="260.4" y="109.9">36</text>
<text x="277.5" y="108.2">IO23</text>
<text x="277.5" y="110.7">IO22</text>
<text x="277.5" y="113.1">TXD0</text>
<text x="50.4" y="118.3">Q2</text>
<text x="57" y="119.1" transform="rotate(-90 57 119.1)">3</text>
<text x="95.1" y="118.5">+3V3</text>
<text x="158.3" y="116.8">IO23</text>
<text x="158.3" y="119.3">IO22</text>
<text x="173.3" y="118.5">4</text>
<text x="173.3" y="116.1">3</text>
<text x="175.3" y="119.8">4</text>
<text x="175.3" y="117.3">3</text>
<text x="175.3" y="114.8">2</text>
<text x="195.2" y="115.9">22uF</text>
<text x="206.3" y="115.9">100nF</text>
<text x="213.7" y="115.6">I39</text>
<text x="213.7" y="118.1">I34</text>
<text x="234.7" y="114.8">5</text>
<text x="234.7" y="117.3">6</text>
<text x="234.7" y="119.8">7</text>
<text x="236.7" y="116.1">SENSOR_VN</text>
<text x="236.7" y="118.5">IO34</text>
<text x="254.7" y="116.1">RXD0</text>
<text x="255.6" y="118.5">IO21</text>
<text x="260.4" y="119.8">32</text>
<text x="260.4" y="117.3">33</text>
<text x="260.4" y="114.8">34</text>
<text x="277.5" y="115.6">RXD0</text>
<text x="277.5" y="118.1">IO21</text>
<text x="12.3" y="125.7">H1</text>
<text x="20.1" y="121.7">+3V3</text>
<text x="50.4" y="124.7">1</text>
<text x="144.1" y="123.2" transform="rotate(-90 144.1 123.2)">GND</text>
<text x="156.2" y="124.2">RXD0</text>
<text x="156.4" y="121.7">TXD0</text>
<text x="173.3" y="125.9">7</text>
<text x="173.3" y="123.4">6</text>
<text x="173.3" y="121">5</text>
<text x="175.3" y="124.7">6</text>
<text x="175.3" y="122.2">5</text>
<text x="212.3" y="123">IO32</text>
<text x="212.3" y="125.4">IO33</text>
<text x="213.7" y="120.5">I35</text>
<text x="234.7" y="122.2">8</text>
<text x="234.7" y="124.7">9</text>
<text x="236.7" y="121">IO35</text>
<text x="236.7" y="123.4">IO32</text>
<text x="236.7" y="125.9">IO33</text>
<text x="255.6" y="125.9">IO18</text>
<text x="255.6" y="123.4">IO19</text>
<text x="256.9" y="121">NC</text>
<text x="260.4" y="124.7">30</text>
<text x="260.4" y="122.2">31</text>
<text x="277.5" y="123">IO19</text>
<text x="277.5" y="125.4">IO18</text>
<text x="15.4" y="129.6">2</text>
<text x="17.4" y="130.8">1</text>
<text x="17.4" y="128.4">2</text>
<text x="32.4" y="132" transform="rotate(-90 32.4 132)">USB_DP</text>
<text x="76.2" y="129.6">SW3</text>
<text x="99.6" y="126.2">R18</text>
<text x="99.6" y="128.6">10k</text>
<text x="155.8" y="131.6">IO19</text>
<text x="157.1" y="126.7">IO21</text>
<text x="173.3" y="130.8">9</text>
<text x="173.3" y="128.4">8</text>
<text x="175.3" y="129.6">8</text>
<text x="175.3" y="127.1">7</text>
<text x="189.6" y="127.9">GND</text>
<text x="200.7" y="127.9">GND</text>
<text x="212.3" y="127.9">IO25</text>
<text x="212.3" y="130.3">IO26</text>
<text x="233.7" y="127.1">10</text>
<text x="233.7" y="129.6">11</text>
<text x="236.7" y="128.4">IO25</text>
<text x="236.7" y="130.8">IO26</text>
<text x="244.3" y="128.1">2.4GHz</text>
<text x="248" y="130.6">U1</text>
<text x="255.6" y="130.8">IO17</text>
<text x="256.6" y="128.4">IO5</text>
<text x="260.4" y="129.6">28</text>
<text x="260.4" y="127.1">29</text>
<text x="277.5" y="127.9">IO5</text>
<text x="277.5" y="130.3">IO17</text>
<text x="11.8" y="137.2" transform="rotate(-90 11.8 137.2)">DZ127R-11-02-25</text>
<text x="15.4" y="132">1</text>
<text x="30" y="132.1" transform="rotate(-90 30 132.1)">USB_DN</text>
<text x="44.7" y="135" transform="rotate(-90 44.7 135)">3</text>
<text x="46.7" y="133">2N7002T-7-F</text>
<text x="57" y="132.8" transform="rotate(-90 57 132.8)">2</text>
<text x="72.8" y="133.5">1</text>
<text x="83.5" y="133.5">2</text>
<text x="116.1" y="134.5">IO0_BTN</text>
<text x="155.8" y="134">IO18</text>
<text x="156.8" y="136.5">IO5</text>
<text x="172.3" y="135.7">11</text>
<text x="172.3" y="133.3">10</text>
<text x="175.3" y="136.9">11</text>
<text x="175.3" y="134.5">10</text>
<text x="175.3" y="132">9</text>
<text x="212.3" y="132.8">IO27</text>
<text x="212.3" y="135.2">IO14</text>
<text x="212.3" y="137.7">IO12</text>
<text x="233.7" y="132">12</text>
<text x="233.7" y="134.5">13</text>
<text x="233.7" y="136.9">14</text>
<text x="236.7" y="133.3">IO27</text>
<text x="236.7" y="135.7">IO14</text>
<text x="255.6" y="133.3">IO16</text>
<text x="256.6" y="135.7">IO4</text>
<text x="260.4" y="136.9">25</text>
<text x="260.4" y="134.5">26</text>
<text x="260.4" y="132">27</text>
<text x="277.5" y="132.8">IO16</text>
<text x="277.5" y="135.2">IO4</text>
<text x="17.2" y="139.2">R9</text>
<text x="38.1" y="140.6">1</text>
<text x="72.8" y="138.4">3</text>
<text x="83.5" y="138.4">4</text>
<text x="100.9" y="138.4">C15</text>
<text x="100.9" y="140.9">100nF</text>
<text x="155.8" y="138.9">IO17</text>
<text x="155.8" y="141.4">IO16</text>
<text x="156.8" y="143.8">IO4</text>
<text x="172.3" y="143.1">14</text>
<text x="172.3" y="140.6">13</text>
<text x="172.3" y="138.2">12</text>
<text x="175.3" y="141.9">13</text>
<text x="175.3" y="139.4">12</text>
<text x="192" y="140.9" transform="rotate(-90 192 140.9)">IO0_BTN</text>
<text x="201.8" y="142.2" transform="rotate(-90 201.8 142.2)">IO0_CON</text>
<text x="206.7" y="141.6" transform="rotate(-90 206.7 141.6)">GND</text>
<text x="212.3" y="142.6">IO13</text>
<text x="233.7" y="139.4">15</text>
<text x="233.7" y="141.9">16</text>
<text x="236.7" y="138.2">IO12</text>
<text x="236.7" y="140.6">GND</text>
<text x="236.7" y="143.1">IO13</text>
<text x="255.6" y="143.1">IO15</text>
<text x="256.6" y="140.6">IO2</text>
<text x="256.6" y="138.2">IO0</text>
<text x="260.4" y="141.9">23</text>
<text x="260.4" y="139.4">24</text>
<text x="17.2" y="144.1">1k</text>
<text x="29" y="148.3" transform="rotate(-90 29 148.3)">C12</text>
<text x="35.7" y="147.8">R8</text>
<text x="44.7" y="148.8" transform="rotate(-90 44.7 148.8)">2</text>
<text x="50.4" y="147.8">Q3</text>
<text x="52.3" y="144.6" transform="rotate(-90 52.3 144.6)">2N7002T-7-F</text>
<text x="55.8" y="145.1">GND</text>
<text x="75" y="145.6">PTS645SH50SMTR92LFS</text>
<text x="151.9" y="146.3">IO0_CON</text>
<text x="156.8" y="148.8">IO2</text>
<text x="172.3" y="148">16</text>
<text x="172.3" y="145.5">15</text>
<text x="175.3" y="149.2">16</text>
<text x="175.3" y="146.8">15</text>
<text x="175.3" y="144.3">14</text>
<text x="191.6" y="149">R20</text>
<text x="201.4" y="149">R19</text>
<text x="233.7" y="144.3">17</text>
<text x="233.7" y="146.8">18</text>
<text x="233.7" y="149.2">19</text>
<text x="236.7" y="145.5">NC</text>
<text x="236.7" y="148">NC</text>
<text x="256.9" y="148">NC</text>
<text x="256.9" y="145.5">NC</text>
<text x="260.4" y="149.2">20</text>
<text x="260.4" y="146.8">21</text>
<text x="260.4" y="144.3">22</text>
<text x="30.2" y="153.2" transform="rotate(-90 30.2 153.2)">100nF</text>
<text x="35.7" y="150.2">10k</text>
<text x="95.2" y="150.5">GND</text>
<text x="155.8" y="151.2">IO15</text>
<text x="172.3" y="150.4">17</text>
<text x="175.3" y="151.7">17</text>
<text x="191.6" y="151.5">22.1k</text>
<text x="201.4" y="151.5">22.1k</text>
<text x="236.7" y="150.4">NC</text>
<text x="256.9" y="150.4">NC</text>
<text x="284.1" y="151.1" transform="rotate(-90 284.1 151.1)">IO0</text>
<text x="12.8" y="157" transform="rotate(-90 12.8 157)">IO23</text>
<text x="23.9" y="161">GND</text>
<text x="31.2" y="161">GND</text>
<text x="43.5" y="159.8">GND</text>
<text x="87.1" y="160.5" transform="rotate(-90 87.1 160.5)">4</text>
<text x="181.2" y="158.1" transform="rotate(-90 181.2 158.1)">X1311WV-17J-C40D24</text>
<text x="266.9" y="156.9" transform="rotate(-90 266.9 156.9)">IO15</text>
<text x="273" y="156" transform="rotate(-90 273 156)">IO2</text>
<text x="37.3" y="165.9">+3V3</text>
<text x="88.3" y="165" transform="rotate(-90 88.3 165)">TAB</text>
<text x="92.9" y="163.2">U3</text>
<text x="92.9" y="165.7">AMS1117-3.3</text>
<text x="18.5" y="179.9">SW1</text>
<text x="41.8" y="176">R7</text>
<text x="41.8" y="178.5">10k</text>
<text x="71" y="179.3">+5V</text>
<text x="100.6" y="179.8">+3V3</text>
<text x="15.1" y="183.8">1</text>
<text x="25.9" y="183.8">2</text>
<text x="58.5" y="184.8">EN</text>
<text x="84.6" y="183.9" transform="rotate(-90 84.6 183.9)">1</text>
<text x="85.8" y="181.9" transform="rotate(-90 85.8 181.9)">ADJ(GND)</text>
<text x="87.1" y="183.9" transform="rotate(-90 87.1 183.9)">2</text>
<text x="88.3" y="181.9" transform="rotate(-90 88.3 181.9)">VOUT(TAB)</text>
<text x="89.5" y="183.9" transform="rotate(-90 89.5 183.9)">3</text>
<text x="90.7" y="181.9" transform="rotate(-90 90.7 181.9)">VIN</text>
<text x="15.1" y="188.7">3</text>
<text x="25.9" y="188.7">4</text>
<text x="43.2" y="188.8">C2</text>
<text x="43.2" y="191.2">100nF</text>
<text x="17.3" y="195.9">PTS645SH50SMTR92LFS</text>
<text x="76.6" y="196.4">C13</text>
<text x="87.8" y="195.7">GND</text>
<text x="106.4" y="195.2">C10</text>
<text x="106.4" y="197.7">10uF</text>
<text x="11.6" y="202.8">GND</text>
<text x="37.5" y="200.8">GND</text>
<text x="76.6" y="198.9">10uF</text>
<text x="86.3" y="203.8" transform="rotate(-90 86.3 203.8)">GND</text>
<text x="92.2" y="203.9" transform="rotate(-90 92.2 203.9)">GND</text>
</g>
<g font-size="1.5">
<text x="99.5" y="10.3">H2</text>
<text x="192.8" y="38.5">C7</text>
<text x="24.6" y="43.4">USB1</text>
<text x="92.1" y="61.8">R12</text>
<text x="212.4" y="65.5">R17</text>
<text x="92.1" y="69.2">R13</text>
</g>
</svg>
